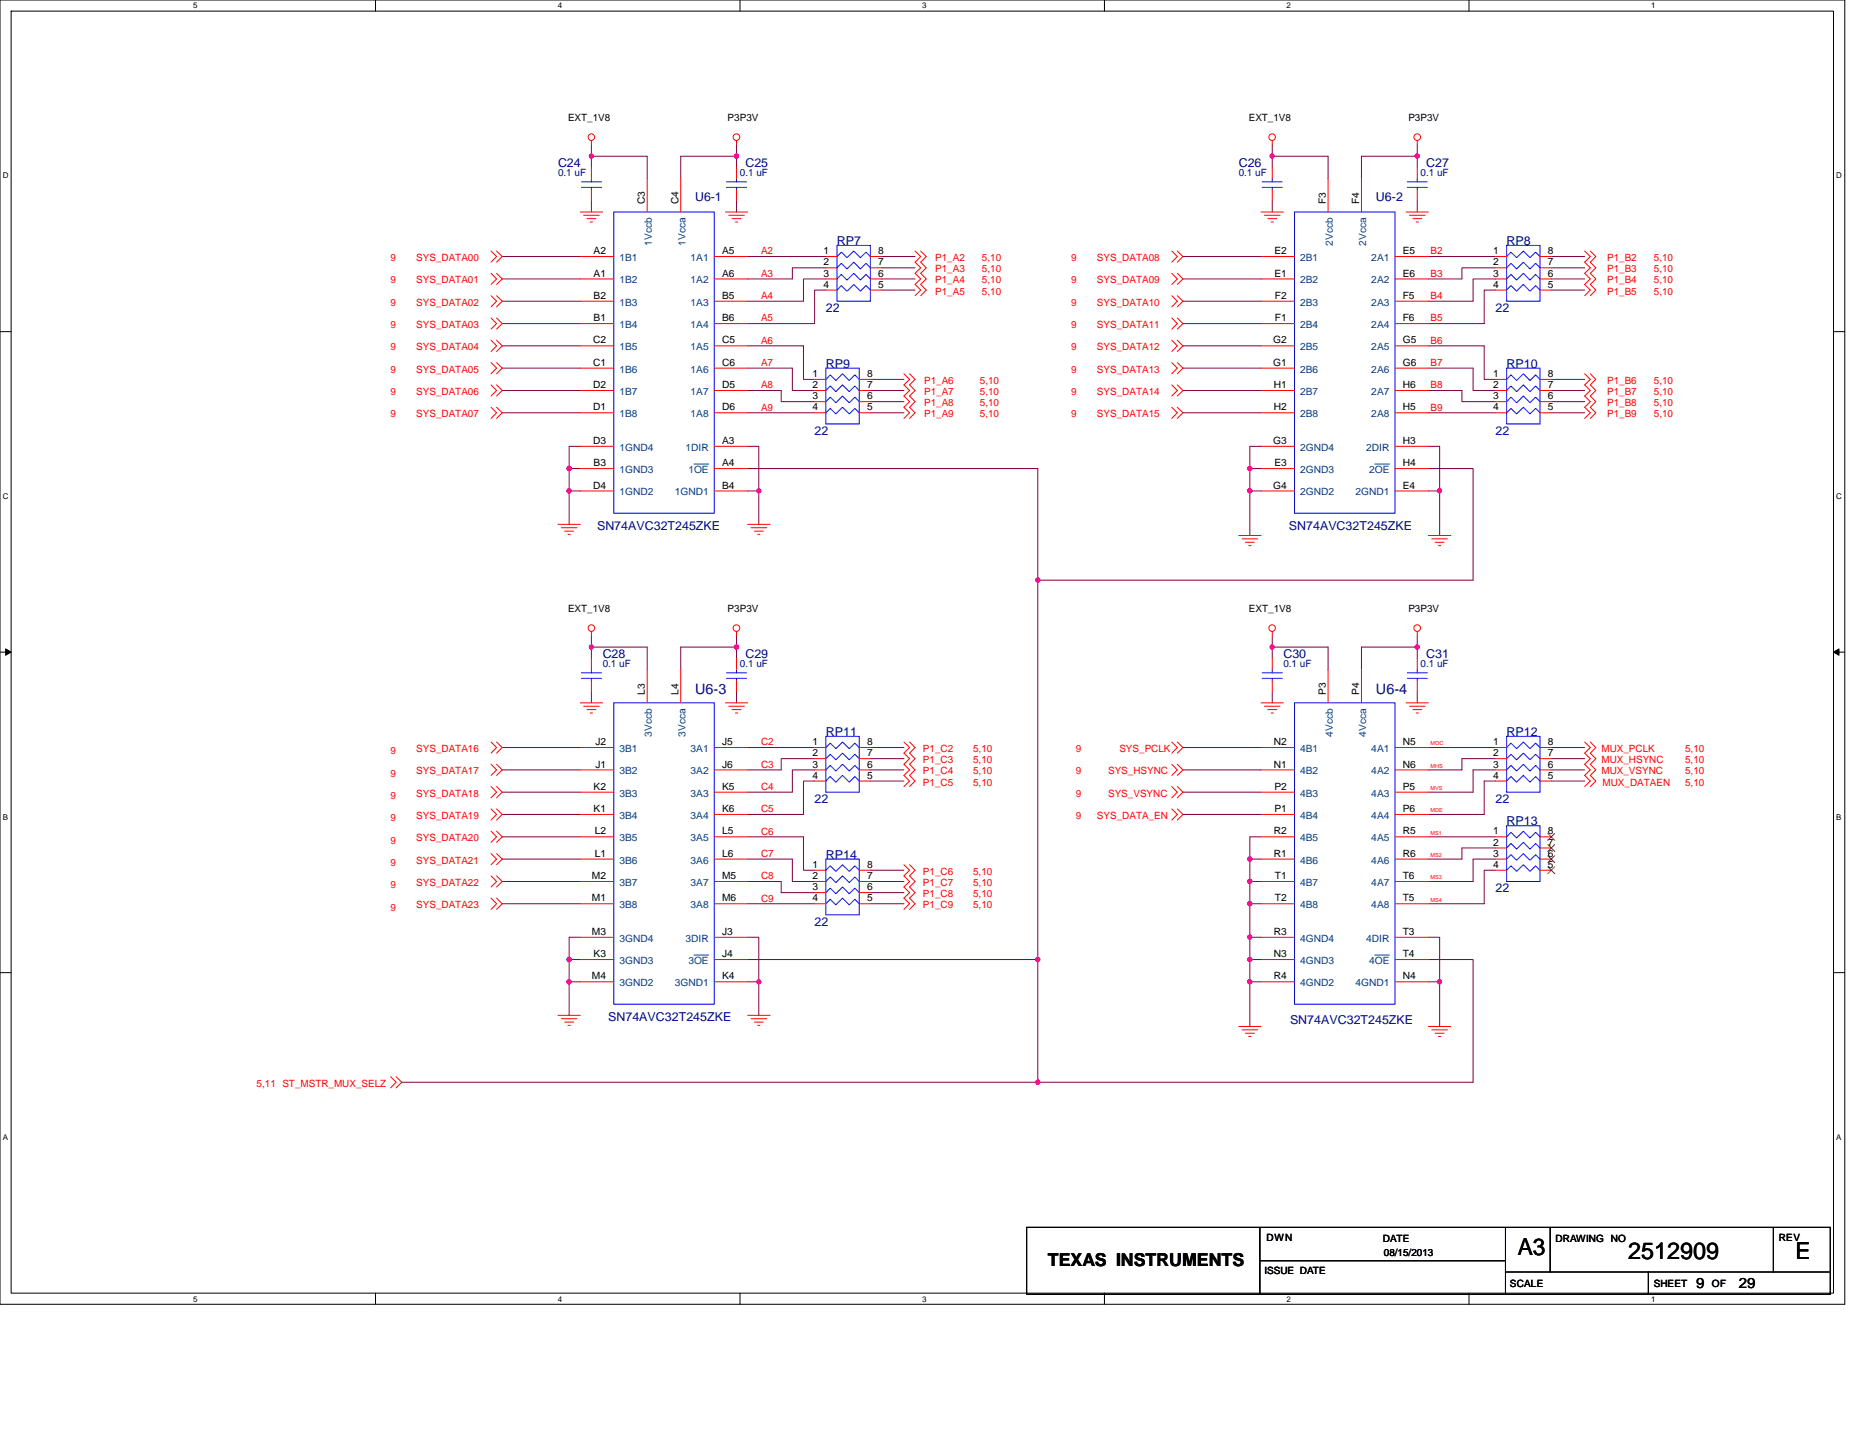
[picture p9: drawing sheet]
<svg xmlns="http://www.w3.org/2000/svg" width="279mm" height="216mm" viewBox="0 0 279 216" stroke-linecap="round" stroke-linejoin="round" font-family="sans-serif">
<path d="M0 0h277.1v196h-277.1zM1.7 1.7h273.7v192.6h-273.7z" fill="none" stroke="#000" stroke-width=".15"/>
<g fill="#fff">
<path d="M29 .2h.7v1.3h-.7z"/>
<path d="M29 194.5h.7v1.3h-.7z"/>
</g>
<path d="M56.4 0v1.7M56.4 194.3v1.7" fill="none" stroke="#000" stroke-width=".15"/>
<g fill="#fff">
<path d="M83.8 .2h.6v1.3h-.6z"/>
<path d="M83.8 194.5h.6v1.3h-.6z"/>
</g>
<path d="M111.2 0v1.7M111.2 194.3v1.7" fill="none" stroke="#000" stroke-width=".15"/>
<g fill="#fff">
<path d="M138.5 .2h.7v1.3h-.7z"/>
<path d="M138.5 194.5h.7v1.3h-.7z"/>
</g>
<path d="M165.9 0v1.7M165.9 194.3v1.7" fill="none" stroke="#000" stroke-width=".15"/>
<g fill="#fff">
<path d="M193.3 .2h.6v1.3h-.6z"/>
<path d="M193.3 194.5h.6v1.3h-.6z"/>
</g>
<path d="M220.7 0v1.7M220.7 194.3v1.7" fill="none" stroke="#000" stroke-width=".15"/>
<g fill="#fff">
<path d="M248 .2h.7v1.3h-.7z"/>
<path d="M248 194.5h.7v1.3h-.7z"/>
<path d="M.4 25.7h.9v1.4h-.9z"/>
<path d="M275.8 25.7h.9v1.4h-.9z"/>
<path d="M.4 73.9h.9v1.3h-.9z"/>
<path d="M275.8 73.9h.9v1.3h-.9z"/>
</g>
<path d="M0 49.8h1.7M275.4 49.8h1.7" fill="none" stroke="#000" stroke-width=".15"/>
<g fill="#fff">
<path d="M.4 122h.8v1.4h-.8z"/>
<path d="M275.8 122h.8v1.4h-.8z"/>
</g>
<path d="M0 98h1.7M275.4 98h1.7" fill="none" stroke="#000" stroke-width=".15"/>
<path d="M.8 97.5l.9 .5-.9 .4zM275.4 98l.8-.5v.9z" fill="#000" stroke="#000" stroke-width=".15"/>
<g fill="#fff">
<path d="M.4 170.2h.8v1.3h-.8z"/>
<path d="M275.8 170.2h.8v1.3h-.8z"/>
</g>
<path d="M0 146.1h1.7M275.4 146.1h1.7M154.2 184.4h120.7v10.1h-120.7zM189.3 184.4v10.1M189.3 189.4h36.8M226.1 184.4v10.1M226.1 191.1h6.8M232.9 184.4v6.7h41.9M247.6 191.1v3.4M266.4 184.4v6.7" fill="none" stroke="#000" stroke-width=".15"/>
<g fill="none" stroke="#800040" stroke-width=".15">
<path d="M75.4 38.5h11.8M88.8 23.5h8.4v3.3M88.8 30.2v1.7M88.8 23.5v1.6M88.8 21.8v1.7M110.6 30.2v1.7M110.6 23.5v1.6M110.6 23.5h-8.3v3.3M110.6 21.8v1.7M112.3 38.5h11.8M132.4 38.5h5.1M177.7 38.5h11.7"/>
<path d="M191.1 30.2v1.7M191.1 23.5v1.6M191.1 21.8v1.7M191.1 23.5h8.4v3.3M212.9 30.2v1.7M212.9 23.5v1.6M212.9 23.5h-8.4v3.3M212.9 21.8v1.7M214.6 38.5h10M233 38.5h5M75.4 41.9h11.8M75.4 45.3h11.8"/>
<path d="M75.4 48.6h11.8M75.4 52h11.8M75.4 55.3h11.8M75.4 58.7h11.8M112.3 52h8.4v5h1.7M112.3 55.3h6.7v3.4h3.4M112.3 58.7h5v1.6h5.1M124.1 43.6h-1.7v5h-10.1M124.1 41.9h-3.4v3.4h-8.4M124.1 40.2h-5.1v1.7h-6.7M130.7 58.7h5.1M130.7 57h5.1"/>
<path d="M132.4 43.6h5.1M132.4 41.9h5.1M132.4 40.2h5.1M177.7 41.9h11.7M177.7 45.3h11.7M177.7 48.6h11.7M177.7 52h11.7M177.7 55.3h11.7M177.7 58.7h11.7M214.6 52h8.3v5h1.7M214.6 55.3h6.7v3.4h3.3M214.6 58.7h5v1.6h5"/>
<path d="M224.6 43.6h-1.7v5h-8.3M224.6 41.9h-3.3v3.4h-6.7M224.6 40.2h-5v1.7h-5M233 57h5M233 43.6h5M233 41.9h5M233 40.2h5M233 58.7h5M75.4 62h11.8M85.5 73.8h1.7M85.5 70.4v3.4M85.5 70.4h1.7"/>
<path d="M85.5 73.8v5M87.2 67.1h-1.7v3.3M112.3 62h10.1M112.3 73.8h1.7M112.3 67.1h1.7v6.7M112.3 70.4h43.6v16.8h65.4v-16.8h-6.7M114 73.8v5M130.7 60.3h5.1M130.7 62h5.1M177.7 62h11.7M187.7 73.8h1.7M187.7 73.8v6.7"/>
<path d="M189.4 70.4h-1.7v3.4M189.4 67.1h-1.7v3.3M214.6 73.8h1.7M214.6 67.1h1.7v6.7M214.6 62h10M216.3 73.8v6.7M233 62h5M233 60.3h5M88.8 97.2h8.4v3.4M88.8 97.2v1.7M88.8 95.5v1.7M110.6 97.2v1.7"/>
<path d="M110.6 97.2h-8.3v3.4M110.6 95.5v1.7M155.9 87.2v57M191.1 97.2v1.7M191.1 95.5v1.7M191.1 97.2h8.4v3.4M212.9 97.2v1.7M212.9 97.2h-8.4v3.4M212.9 95.5v1.7M75.4 112.3h11.8M75.4 115.7h11.8M75.4 119h11.8"/>
<path d="M88.8 103.9v1.7M110.6 103.9v1.7M112.3 112.3h10.1M122.4 117.3h-1.7v5.1h-8.4M122.4 115.7h-3.4v3.3h-6.7M122.4 114h-5.1v1.7h-5M130.7 112.3h5.1M130.7 117.3h5.1M130.7 115.7h5.1M130.7 114h5.1M177.7 112.3h11.7M177.7 115.7h11.7"/>
<path d="M177.7 119h11.7M191.1 103.9v1.7M212.9 103.9v1.7M214.6 112.3h10M224.6 117.3h-1.7v5.1h-8.3M224.6 114h-5v1.7h-5M224.6 115.7h-3.3v3.3h-6.7M233 112.3h5M233 117.3h5M233 114h5M233 115.7h5M75.4 122.4h11.8"/>
<path d="M75.4 125.7h11.8M75.4 129.1h11.8M75.4 132.4h11.8M75.4 135.8h11.8M112.3 135.8h10.1M112.3 125.7h8.4v5h1.7M112.3 129.1h6.7v3.3h3.4M112.3 132.4h5v1.7h5.1M130.7 130.7h5.1M130.7 132.4h5.1M130.7 134.1h5.1M130.7 135.8h5.1"/>
<path d="M177.7 122.4h11.7M187.7 135.8v5M187.7 129.1v3.3h1.7M187.7 132.4v3.4h1.7M189.4 125.7h-1.7v3.4h1.7M214.6 125.7h10M224.6 129.1h-3.3v3.3h-6.7M224.6 130.7h-1.7v5.1h-8.3M224.6 127.4h-5v1.7h-5M85.5 147.5h1.7M85.5 147.5v5M85.5 144.2h1.7"/>
<path d="M85.5 144.2v3.3M87.2 140.8h-1.7v3.4M112.3 147.5h1.7M112.3 140.8h1.7v6.7M112.3 144.2h43.6M114 147.5v5M155.9 144.2v18.4M187.7 147.5h1.7M187.7 147.5v6.7M187.7 140.8v3.4M187.7 140.8h1.7M189.4 144.2h-1.7v3.3"/>
<path d="M214.6 147.5h1.7M214.6 140.8h1.7v6.7M214.6 144.2h6.7v18.4h-65.4M216.3 147.5v6.7M60.3 162.6h95.6"/>
</g>
<g fill="#f0f" stroke="#f0f" stroke-width=".15">
<circle cx="110.6" cy="23.5" r=".33"/>
<circle cx="212.9" cy="23.5" r=".33"/>
<circle cx="212.9" cy="97.2" r=".33"/>
<circle cx="110.6" cy="97.2" r=".33"/>
<circle cx="88.8" cy="97.2" r=".32"/>
<circle cx="88.8" cy="23.5" r=".32"/>
<circle cx="191.1" cy="23.5" r=".32"/>
<circle cx="191.1" cy="97.2" r=".32"/>
<circle cx="85.5" cy="147.5" r=".33"/>
<circle cx="187.7" cy="73.7" r=".33"/>
<circle cx="187.7" cy="147.5" r=".33"/>
<circle cx="155.9" cy="162.6" r=".32"/>
<circle cx="187.7" cy="129.1" r=".33"/>
<circle cx="114" cy="73.7" r=".32"/>
<circle cx="216.2" cy="147.5" r=".32"/>
<circle cx="216.2" cy="73.7" r=".32"/>
<circle cx="187.7" cy="70.4" r=".33"/>
<circle cx="187.7" cy="144.2" r=".33"/>
<circle cx="85.5" cy="144.2" r=".33"/>
<circle cx="114" cy="147.5" r=".32"/>
<circle cx="85.5" cy="70.4" r=".33"/>
<circle cx="85.5" cy="73.7" r=".33"/>
<circle cx="187.7" cy="140.8" r=".33"/>
<circle cx="187.7" cy="135.8" r=".33"/>
<circle cx="155.9" cy="144.2" r=".32"/>
<circle cx="155.9" cy="87.2" r=".32"/>
<circle cx="187.7" cy="132.4" r=".33"/>
</g>
<g fill="none" stroke="#f00" stroke-width=".15">
<path d="M73.8 37.7l.8 .8-.8 .9M74.6 37.7l.8 .8-.8 .9M87.2 38.5h5M87.2 31.9h3.3M87.7 32.3h2.3M88.2 32.9h1.3M88.7 33.4h.3M88.8 21.1v.7M88.8 28.5v1.7M88.8 25.1v1.7M97.2 26.8v5.1M102.3 26.8v5.1"/>
<path d="M107.3 38.5h5M109 31.9h3.3M109.5 32.3h2.3M110 32.9h1.3M110.5 33.4h.3M110.6 21.1v.7M110.6 28.5v1.7M110.6 25.1v1.7M124.1 38.5h1.6M130.7 38.5h1.7M137.5 37.7l.8 .8-.8 .9 .8 .8-.8 .9 .8 .8-.8 .8 .8 .9-.8 .8M138.3 37.7l.8 .8-.8 .9 .8 .8-.8 .9 .8 .8-.8 .8 .8 .9-.8 .8"/>
<path d="M176 37.7l.8 .8-.8 .9M176.8 37.7l.9 .8-.9 .9M189.4 38.5h5.1M189.4 31.9h3.4M189.9 32.3h2.4M190.4 32.9h1.4M190.9 33.4h.4M191.1 21.1v.7M191.1 28.5v1.7M191.1 25.1v1.7M199.5 26.8v5.1M204.5 26.8v5.1"/>
<path d="M209.5 38.5h5.1M211.2 31.9h3.4M211.7 32.3h2.4M212.2 32.9h1.4M212.7 33.4h.4M212.9 28.5v1.7M212.9 25.1v1.7M212.9 21.1v.7M224.6 38.5h1.7M231.3 38.5h1.7M238 37.7l.9 .8-.9 .9 .9 .8-.9 .9 .9 .8-.9 .8 .9 .9-.9 .8M238.9 37.7l.8 .8-.8 .9 .8 .8-.8 .9 .8 .8-.8 .8 .8 .9-.8 .8"/>
<path d="M73.8 41.1l.8 .8-.8 .8M73.8 44.4l.8 .9-.8 .8M73.8 47.8l.8 .8-.8 .8M73.8 51.1l.8 .9-.8 .8M73.8 54.5l.8 .8-.8 .9M73.8 57.8l.8 .9-.8 .8M74.6 41.1l.8 .8-.8 .8M74.6 44.4l.8 .9-.8 .8M74.6 47.8l.8 .8-.8 .8M74.6 51.1l.8 .9-.8 .8M74.6 54.5l.8 .8-.8 .9M74.6 57.8l.8 .9-.8 .8"/>
<path d="M87.2 41.9h5M87.2 45.3h5M87.2 48.6h5M87.2 52h5M87.2 55.3h5M87.2 58.7h5M107.3 41.9h5M107.3 45.3h5M107.3 48.6h5M107.3 52h5M107.3 55.3h5M107.3 58.7h5"/>
<path d="M122.4 57h1.7M122.4 58.7h1.7M124.1 40.2h1.6M124.1 41.9h1.6M124.1 43.6h1.6M129.1 58.7h1.6M129.1 57h1.6M130.7 43.6h1.7M130.7 41.9h1.7M130.7 40.2h1.7M135.8 56.2l.8 .8-.8 .8 .8 .9-.8 .8 .8 .8-.8 .9 .8 .8-.8 .9M136.6 56.2l.9 .8-.9 .8 .9 .9-.9 .8 .9 .8-.9 .9 .9 .8-.9 .9"/>
<path d="M176 41.1l.8 .8-.8 .8M176 44.4l.8 .9-.8 .8M176 47.8l.8 .8-.8 .8M176 51.1l.8 .9-.8 .8M176 54.5l.8 .8-.8 .9M176 57.8l.8 .9-.8 .8M176.8 41.1l.9 .8-.9 .8M176.8 44.4l.9 .9-.9 .8M176.8 47.8l.9 .8-.9 .8M176.8 51.1l.9 .9-.9 .8M176.8 54.5l.9 .8-.9 .9M176.8 57.8l.9 .9-.9 .8"/>
<path d="M189.4 41.9h5.1M189.4 45.3h5.1M189.4 48.6h5.1M189.4 52h5.1M189.4 55.3h5.1M189.4 58.7h5.1M209.5 41.9h5.1M209.5 45.3h5.1M209.5 48.6h5.1M209.5 52h5.1M209.5 55.3h5.1M209.5 58.7h5.1"/>
<path d="M224.6 57h1.7M224.6 58.7h1.7M224.6 40.2h1.7M224.6 41.9h1.7M224.6 43.6h1.7M231.3 58.7h1.7M231.3 57h1.7M231.3 43.6h1.7M231.3 41.9h1.7M231.3 40.2h1.7M238 56.2l.9 .8-.9 .8 .9 .9-.9 .8 .9 .8-.9 .9 .9 .8-.9 .9M238.9 56.2l.8 .8-.8 .8 .8 .9-.8 .8 .8 .8-.8 .9 .8 .8-.8 .9"/>
<path d="M73.8 61.2l.8 .8-.8 .9M74.6 61.2l.8 .8-.8 .9M83.8 78.8h3.4M84.3 79.3h2.4M84.8 79.8h1.4M87.2 73.8h5M87.2 70.4h5M87.2 67.1h5M87.2 62h5M107.3 62h5M107.3 73.8h5M107.3 70.4h5"/>
<path d="M107.3 67.1h5M112.3 78.8h3.4M112.8 79.3h2.4M113.3 79.8h1.4M122.4 60.3h1.7M122.4 62h1.7M129.1 62h1.6M129.1 60.3h1.6M176 61.2l.8 .8-.8 .9M176.8 61.2l.9 .8-.9 .9M189.4 73.8h5.1M189.4 70.4h5.1"/>
<path d="M189.4 67.1h5.1M189.4 62h5.1M209.5 62h5.1M209.5 73.8h5.1M209.5 70.4h5.1M209.5 67.1h5.1M224.6 60.3h1.7M224.6 62h1.7M231.3 62h1.7M231.3 60.3h1.7M85.3 80.3h.4M88.8 94.9v.6"/>
<path d="M88.8 98.9v1.7M110.6 94.9v.6M110.6 98.9v1.7M113.8 80.3h.4M186.1 80.5h3.3M186.6 81h2.3M187.1 81.5h1.3M187.6 82h.3M191.1 94.9v.6M191.1 98.9v1.7M212.9 98.9v1.7M212.9 94.9v.6"/>
<path d="M214.6 80.5h3.3M215.1 81h2.3M215.6 81.5h1.3M216.1 82h.3M73.8 111.5l.8 .8-.8 .9M73.8 114.8l.8 .9-.8 .8M73.8 118.2l.8 .8-.8 .9M74.6 111.5l.8 .8-.8 .9M74.6 114.8l.8 .9-.8 .8M74.6 118.2l.8 .8-.8 .9M87.2 112.3h5M87.2 115.7h5"/>
<path d="M87.2 119h5M87.2 105.6h3.3M87.7 106.1h2.3M88.2 106.6h1.3M88.7 107.1h.3M88.8 102.3v1.6M97.2 100.6v5M102.3 100.6v5M107.3 112.3h5M107.3 115.7h5M107.3 119h5M109 105.6h3.3"/>
<path d="M109.5 106.1h2.3M110 106.6h1.3M110.5 107.1h.3M110.6 102.3v1.6M122.4 112.3h1.7M122.4 114h1.7M122.4 115.7h1.7M122.4 117.3h1.7M129.1 117.3h1.6M129.1 115.7h1.6M129.1 114h1.6M129.1 112.3h1.6"/>
<path d="M135.8 111.5l.8 .8-.8 .9 .8 .8-.8 .8 .8 .9-.8 .8 .8 .8-.8 .9M136.6 111.5l.9 .8-.9 .9 .9 .8-.9 .8 .9 .9-.9 .8 .9 .8-.9 .9M176 111.5l.8 .8-.8 .9M176 114.8l.8 .9-.8 .8M176 118.2l.8 .8-.8 .9M176.8 111.5l.9 .8-.9 .9M176.8 114.8l.9 .9-.9 .8M176.8 118.2l.9 .8-.9 .9M189.4 112.3h5.1M189.4 115.7h5.1M189.4 119h5.1M189.4 105.6h3.4"/>
<path d="M189.9 106.1h2.4M190.4 106.6h1.4M190.9 107.1h.4M191.1 102.3v1.6M199.5 100.6v5M204.5 100.6v5M209.5 112.3h5.1M209.5 115.7h5.1M209.5 119h5.1M211.2 105.6h3.4M211.7 106.1h2.4M212.2 106.6h1.4"/>
<path d="M212.7 107.1h.4M212.9 102.3v1.6M224.6 112.3h1.7M224.6 114h1.7M224.6 115.7h1.7M224.6 117.3h1.7M231.3 117.3h1.7M231.3 115.7h1.7M231.3 114h1.7M231.3 112.3h1.7M238 111.5l.9 .8-.9 .9 .9 .8-.9 .8 .9 .9-.9 .8 .9 .8-.9 .9M238.9 111.5l.8 .8-.8 .9 .8 .8-.8 .8 .8 .9-.8 .8 .8 .8-.8 .9"/>
<path d="M73.8 134.9l.8 .9-.8 .8M73.8 121.5l.8 .9-.8 .8M73.8 124.9l.8 .8-.8 .9M73.8 128.2l.8 .9-.8 .8M73.8 131.6l.8 .8-.8 .9M74.6 134.9l.8 .9-.8 .8M74.6 121.5l.8 .9-.8 .8M74.6 124.9l.8 .8-.8 .9M74.6 128.2l.8 .9-.8 .8M74.6 131.6l.8 .8-.8 .9M87.2 122.4h5M87.2 125.7h5"/>
<path d="M87.2 129.1h5M87.2 132.4h5M87.2 135.8h5M107.3 122.4h5M107.3 125.7h5M107.3 129.1h5M107.3 132.4h5M107.3 135.8h5M122.4 130.7h1.7M122.4 132.4h1.7M122.4 134.1h1.7M122.4 135.8h1.7"/>
<path d="M129.1 135.8h1.6M129.1 134.1h1.6M129.1 132.4h1.6M129.1 130.7h1.6M135.8 129.9l.8 .8-.8 .9 .8 .8-.8 .9 .8 .8-.8 .8 .8 .9-.8 .8M136.6 129.9l.9 .8-.9 .9 .9 .8-.9 .9 .9 .8-.9 .8 .9 .9-.9 .8M176 121.5l.8 .9-.8 .8M176.8 121.5l.9 .9-.9 .8M189.4 122.4h5.1M189.4 125.7h5.1M189.4 129.1h5.1M189.4 132.4h5.1"/>
<path d="M189.4 135.8h5.1M209.5 122.4h5.1M209.5 125.7h5.1M209.5 129.1h5.1M209.5 132.4h5.1M209.5 135.8h5.1M224.6 125.7h1.7M224.6 127.4h1.7M224.6 129.1h1.7M224.6 130.7h1.7M231.3 130.7h1.7M231.3 129.1h1.7"/>
<path d="M231.3 127.4h1.7M231.3 125.7h1.7M83.8 152.5h3.4M84.3 153.1h2.4M84.8 153.6h1.4M85.3 154.1h.4M87.2 147.5h5M87.2 144.2h5M87.2 140.8h5M107.3 147.5h5M107.3 144.2h5M107.3 140.8h5"/>
<path d="M112.3 152.5h3.4M112.8 153.1h2.4M113.3 153.6h1.4M113.8 154.1h.4M186.1 154.2h3.3M186.6 154.7h2.3M187.1 155.2h1.3M187.6 155.7h.3M189.4 147.5h5.1M189.4 144.2h5.1M189.4 140.8h5.1M209.5 147.5h5.1"/>
<path d="M209.5 144.2h5.1M209.5 140.8h5.1M214.6 154.2h3.3M215.1 154.7h2.3M215.6 155.2h1.3M216.1 155.7h.3M58.7 161.8l.8 .8-.8 .8M59.5 161.8l.8 .8-.8 .8"/>
<circle cx="88.8" cy="20.6" r=".49"/>
<circle cx="110.6" cy="20.6" r=".5"/>
<circle cx="191.1" cy="20.6" r=".49"/>
<circle cx="212.9" cy="20.6" r=".5"/>
<circle cx="88.8" cy="94.4" r=".49"/>
<circle cx="110.6" cy="94.4" r=".5"/>
<circle cx="191.1" cy="94.4" r=".49"/>
<circle cx="212.9" cy="94.4" r=".5"/>
</g>
<g fill="none" stroke="#00f" stroke-width=".15">
<path d="M87.3 27.3h3.1M87.3 28.2h3.1M88.8 28.2v.3M88.8 26.8v.5M92.2 31.9h15.1v45.2h-15.1zM109.1 27.3h3M109.1 28.2h3M110.6 28.2v.3M110.6 26.8v.5M125.7 36.9h5v8.4h-5zM125.7 38.5l.7-.6 .8 .8 1-1 1 1 .9-.8 .6 .6M189.6 27.3h3"/>
<path d="M189.6 28.2h3M191.1 28.2v.3M191.1 26.8v.5M194.5 31.9h15v45.2h-15zM211.4 27.3h3M211.4 28.2h3M212.9 28.2v.3M212.9 26.8v.5M226.3 36.9h5v8.4h-5zM226.3 38.5l.7-.6 .8 .8 1-1 1 1 .9-.8 .6 .6M124.1 55.3h5v8.4h-5zM124.1 57l.6-.7 .9 .9 1-1 1 1 .8-.9 .7 .7"/>
<path d="M124.1 58.7l.6-.7 .9 .8 1-1 1 1 .8-.8 .7 .7M125.7 40.2l.7-.6 .8 .8 1-1 1 1 .9-.8 .6 .6M125.7 41.9l.7-.7 .8 .9 1-1 1 1 .9-.9 .6 .7M125.7 43.6l.7-.7 .8 .9 1-1.1 1 1.1 .9-.9 .6 .7M226.3 55.3h5v8.4h-5zM226.3 57l.7-.7 .8 .9 1-1 1 1 .9-.9 .6 .7M226.3 58.7l.7-.7 .8 .8 1-1 1 1 .9-.8 .6 .7M226.3 40.2l.7-.6 .8 .8 1-1 1 1 .9-.8 .6 .6M226.3 41.9l.7-.7 .8 .9 1-1 1 1 .9-.9 .6 .7M226.3 43.6l.7-.7 .8 .9 1-1.1 1 1.1 .9-.9 .6 .7M124.1 60.3l.6-.6 .9 .8 1-1 1 1 .8-.8 .7 .6M124.1 62l.6-.6 .9 .8 1-1 1 1 .8-.8 .7 .6"/>
<path d="M226.3 60.3l.7-.6 .8 .8 1-1 1 1 .9-.8 .6 .6M226.3 62l.7-.6 .8 .8 1-1 1 1 .9-.8 .6 .6M87.3 101.1h3.1M87.3 101.9h3.1M88.8 101.9v.4M88.8 100.6v.5M92.2 105.6h15.1v45.3h-15.1zM109.1 101.1h3M109.1 101.9h3M110.6 101.9v.4M110.6 100.6v.5M124.1 110.6h5v8.4h-5z"/>
<path d="M124.1 112.3l.6-.6 .9 .8 1-1 1 1 .8-.8 .7 .6M124.1 114l.6-.7 .9 .9 1-1 1 1 .8-.9 .7 .7M124.1 115.7l.6-.7 .9 .8 1-1 1 1 .8-.8 .7 .7M124.1 117.3l.6-.6 .9 .8 1-1 1 1 .8-.8 .7 .6M189.6 101.1h3M189.6 101.9h3M191.1 101.9v.4M191.1 100.6v.5M194.5 105.6h15v45.3h-15zM211.4 101.1h3M211.4 101.9h3M212.9 101.9v.4"/>
<path d="M212.9 100.6v.5M226.3 110.6h5v8.4h-5zM226.3 112.3l.7-.6 .8 .8 1-1 1 1 .9-.8 .6 .6M226.3 114l.7-.7 .8 .9 1-1 1 1 .9-.9 .6 .7M226.3 115.7l.7-.7 .8 .8 1-1 1 1 .9-.8 .6 .7M226.3 117.3l.7-.6 .8 .8 1-1 1 1 .9-.8 .6 .6M124.1 129.1h5v8.4h-5zM124.1 130.7l.6-.6 .9 .8 1-1 1 1 .8-.8 .7 .6M124.1 132.4l.6-.6 .9 .8 1-1 1 1 .8-.8 .7 .6M124.1 134.1l.6-.7 .9 .9 1-1 1 1 .8-.9 .7 .7M124.1 135.8l.6-.7 .9 .9 1-1.1 1 1.1 .8-.9 .7 .7M226.3 124.1h5v8.3h-5z"/>
<path d="M226.3 125.7l.7-.6 .8 .8 1-1 1 1 .9-.8 .6 .6M226.3 127.4l.7-.7 .8 .9 1-1 1 1 .9-.9 .6 .7M226.3 129.1l.7-.7 .8 .8 1-1 1 1 .9-.8 .6 .7M226.3 130.7l.7-.6 .8 .8 1-1 1 1 .9-.8 .6 .6"/>
</g>
<path d="M232.5 130.2l1.1 1.1M232.5 128.6l1.1 1M232.5 126.9l1.1 1M232.5 125.2l1.1 1.1M233.5 130.2l-1 1.1M233.5 128.6l-1 1M233.5 126.9l-1 1M233.5 125.2l-1 1.1" fill="none" stroke="#804000" stroke-width=".15"/>
<path d="M104.2 69.7h2.2M206.5 69.7h2.2M104.2 143.5h2.2M206.5 143.5h2.2" fill="none" stroke="#004080" stroke-width=".15"/>
<g font-size="3.5">
<text x="228" y="188.6">A3</text>
<text x="244.6" y="189.2">2512909</text>
<text x="269.7" y="189.2">E</text>
</g>
<text font-size="2.7" x="157.4" y="190.2">TEXAS INSTRUMENTS</text>
<g font-size="2.2" fill="#000080">
<text x="104.4" y="104.2">U6-3</text>
<text x="206.7" y="104.2">U6-4</text>
</g>
<g font-size="2.2">
<text x="254.8" y="193.5">9</text>
<text x="261.2" y="193.5">29</text>
</g>
<g font-size="1.8" fill="#000080">
<text x="83.8" y="25.1">C24</text>
<text x="112" y="25.1">C25</text>
<text x="186.1" y="25.1">C26</text>
<text x="214.2" y="25.1">C27</text>
<text x="104.4" y="30.1">U6-1</text>
<text x="206.7" y="30.1">U6-2</text>
<text x="125.7" y="36.9">RP7</text>
<text x="226.3" y="36.9">RP8</text>
<text x="124.1" y="46.9">22</text>
<text x="224.6" y="46.9">22</text>
<text x="124.1" y="55.3">RP9</text>
<text x="226.3" y="55.3">RP10</text>
<text x="122.4" y="65.3">22</text>
<text x="224.6" y="65.3">22</text>
<text x="89.7" y="79.6">SN74AVC32T245ZKE</text>
<text x="193.6" y="79.6">SN74AVC32T245ZKE</text>
<text x="90.5" y="98.9">C28</text>
<text x="112" y="98.9">C29</text>
<text x="192.8" y="98.9">C30</text>
<text x="214.2" y="98.9">C31</text>
<text x="124.1" y="110.6">RP11</text>
<text x="226.3" y="110.6">RP12</text>
<text x="122.4" y="120.7">22</text>
<text x="224.6" y="120.7">22</text>
<text x="226.3" y="124">RP13</text>
<text x="124.1" y="129.1">RP14</text>
<text x="224.6" y="134.1">22</text>
<text x="122.4" y="139.1">22</text>
<text x="91.4" y="153.4">SN74AVC32T245ZKE</text>
<text x="193.8" y="153.9">SN74AVC32T245ZKE</text>
</g>
<g font-size="1.5">
<text x="85.3" y="18.1">EXT_1V8</text>
<text x="109.3" y="18.1">P3P3V</text>
<text x="187.6" y="18.1">EXT_1V8</text>
<text x="211.6" y="18.1">P3P3V</text>
<text x="96.9" y="30.7" transform="rotate(-90 96.9 30.7)">C3</text>
<text x="101.9" y="30.7" transform="rotate(-90 101.9 30.7)">C4</text>
<text x="199.1" y="30.7" transform="rotate(-90 199.1 30.7)">F3</text>
<text x="204.2" y="30.7" transform="rotate(-90 204.2 30.7)">F4</text>
<text x="89.2" y="38.2">A2</text>
<text x="89.2" y="41.6">A1</text>
<text x="108.5" y="38.2">A5</text>
<text x="108.5" y="41.6">A6</text>
<text x="123.7" y="38.2">1</text>
<text x="123.7" y="39.9">2</text>
<text x="123.7" y="41.6">3</text>
<text x="131.9" y="41.6">6</text>
<text x="131.9" y="39.9">7</text>
<text x="131.9" y="38.2">8</text>
<text x="191.4" y="38.2">E2</text>
<text x="191.4" y="41.6">E1</text>
<text x="210.7" y="38.2">E5</text>
<text x="210.7" y="41.6">E6</text>
<text x="224.3" y="38.2">1</text>
<text x="224.3" y="39.9">2</text>
<text x="224.3" y="41.6">3</text>
<text x="232.5" y="41.6">6</text>
<text x="232.5" y="39.9">7</text>
<text x="232.5" y="38.2">8</text>
<text x="89.2" y="44.9">B2</text>
<text x="108.5" y="44.9">B5</text>
<text x="123.7" y="43.2">4</text>
<text x="131.9" y="43.2">5</text>
<text x="191.5" y="44.9">F2</text>
<text x="210.7" y="44.9">F5</text>
<text x="224.3" y="43.2">4</text>
<text x="232.5" y="43.2">5</text>
<text x="89.1" y="51.6">C2</text>
<text x="89.2" y="48.3">B1</text>
<text x="108.5" y="48.3">B6</text>
<text x="108.5" y="51.6">C5</text>
<text x="191.3" y="51.6">G2</text>
<text x="191.5" y="48.3">F1</text>
<text x="210.7" y="48.3">F6</text>
<text x="210.7" y="51.6">G5</text>
<text x="89.1" y="54.9">C1</text>
<text x="89.1" y="58.3">D2</text>
<text x="108.5" y="54.9">C6</text>
<text x="108.5" y="58.3">D5</text>
<text x="122" y="56.6">1</text>
<text x="122" y="58.3">2</text>
<text x="122" y="60">3</text>
<text x="130.2" y="60">6</text>
<text x="130.2" y="58.3">7</text>
<text x="130.2" y="56.6">8</text>
<text x="191.3" y="54.9">G1</text>
<text x="191.3" y="58.3">H1</text>
<text x="210.7" y="54.9">G6</text>
<text x="210.7" y="58.3">H6</text>
<text x="224.3" y="56.6">1</text>
<text x="224.3" y="58.3">2</text>
<text x="224.3" y="60">3</text>
<text x="232.5" y="60">6</text>
<text x="232.5" y="58.3">7</text>
<text x="232.5" y="56.6">8</text>
<text x="89.1" y="61.7">D1</text>
<text x="108.5" y="61.7">D6</text>
<text x="122" y="61.7">4</text>
<text x="130.2" y="61.7">5</text>
<text x="191.3" y="61.7">H2</text>
<text x="210.7" y="61.7">H5</text>
<text x="224.3" y="61.7">4</text>
<text x="232.5" y="61.7">5</text>
<text x="89.1" y="66.7">D3</text>
<text x="89.2" y="70">B3</text>
<text x="108.5" y="66.7">A3</text>
<text x="108.5" y="70">A4</text>
<text x="191.3" y="66.7">G3</text>
<text x="191.4" y="70">E3</text>
<text x="210.7" y="66.7">H3</text>
<text x="210.7" y="70">H4</text>
<text x="89.1" y="73.4">D4</text>
<text x="108.5" y="73.4">B4</text>
<text x="191.3" y="73.4">G4</text>
<text x="210.7" y="73.4">E4</text>
<text x="85.3" y="91.9">EXT_1V8</text>
<text x="109.3" y="91.9">P3P3V</text>
<text x="187.6" y="91.9">EXT_1V8</text>
<text x="211.6" y="91.9">P3P3V</text>
<text x="96.9" y="104.4" transform="rotate(-90 96.9 104.4)">L3</text>
<text x="101.9" y="104.4" transform="rotate(-90 101.9 104.4)">L4</text>
<text x="199.1" y="104.4" transform="rotate(-90 199.1 104.4)">P3</text>
<text x="204.2" y="104.4" transform="rotate(-90 204.2 104.4)">P4</text>
<text x="89.4" y="112">J2</text>
<text x="108.5" y="112">J5</text>
<text x="122" y="112">1</text>
<text x="122" y="113.6">2</text>
<text x="130.2" y="113.6">7</text>
<text x="130.2" y="112">8</text>
<text x="191.3" y="112">N2</text>
<text x="210.7" y="112">N5</text>
<text x="224.3" y="112">1</text>
<text x="224.3" y="113.6">2</text>
<text x="232.5" y="113.6">7</text>
<text x="232.5" y="112">8</text>
<text x="89.2" y="118.7">K2</text>
<text x="89.4" y="115.3">J1</text>
<text x="108.5" y="115.3">J6</text>
<text x="108.5" y="118.7">K5</text>
<text x="122" y="115.3">3</text>
<text x="122" y="117">4</text>
<text x="130.2" y="117">5</text>
<text x="130.2" y="115.3">6</text>
<text x="191.3" y="115.3">N1</text>
<text x="191.4" y="118.7">P2</text>
<text x="210.7" y="115.3">N6</text>
<text x="210.7" y="118.7">P5</text>
<text x="224.3" y="115.3">3</text>
<text x="224.3" y="117">4</text>
<text x="232.5" y="117">5</text>
<text x="232.5" y="115.3">6</text>
<text x="89.2" y="122">K1</text>
<text x="89.3" y="125.4">L2</text>
<text x="108.5" y="122">K6</text>
<text x="108.5" y="125.4">L5</text>
<text x="191.3" y="125.4">R2</text>
<text x="191.4" y="122">P1</text>
<text x="210.7" y="122">P6</text>
<text x="210.7" y="125.4">R5</text>
<text x="224.3" y="125.4">1</text>
<text x="232.5" y="125.4">8</text>
<text x="89.3" y="128.7">L1</text>
<text x="108.5" y="128.7">L6</text>
<text x="122" y="130.4">1</text>
<text x="130.2" y="130.4">8</text>
<text x="191.3" y="128.7">R1</text>
<text x="210.7" y="128.7">R6</text>
<text x="224.3" y="127">2</text>
<text x="224.3" y="128.7">3</text>
<text x="224.3" y="130.4">4</text>
<text x="232.5" y="130.4">5</text>
<text x="232.5" y="128.7">6</text>
<text x="232.5" y="127">7</text>
<text x="88.9" y="132.1">M2</text>
<text x="88.9" y="135.4">M1</text>
<text x="108.5" y="132.1">M5</text>
<text x="108.5" y="135.4">M6</text>
<text x="122" y="132.1">2</text>
<text x="122" y="133.8">3</text>
<text x="122" y="135.4">4</text>
<text x="130.2" y="135.4">5</text>
<text x="130.2" y="133.8">6</text>
<text x="130.2" y="132.1">7</text>
<text x="191.5" y="132.1">T1</text>
<text x="191.5" y="135.4">T2</text>
<text x="210.7" y="132.1">T6</text>
<text x="210.7" y="135.4">T5</text>
<text x="88.9" y="140.5">M3</text>
<text x="89.2" y="143.8">K3</text>
<text x="108.5" y="140.5">J3</text>
<text x="108.5" y="143.8">J4</text>
<text x="191.3" y="143.8">N3</text>
<text x="191.3" y="140.5">R3</text>
<text x="210.7" y="140.5">T3</text>
<text x="210.7" y="143.8">T4</text>
<text x="88.9" y="147.2">M4</text>
<text x="108.5" y="147.2">K4</text>
<text x="191.3" y="147.2">R4</text>
<text x="210.7" y="147.2">N4</text>
<text x="189.9" y="191.5">ISSUE DATE</text>
<text x="190.3" y="186.4">DWN</text>
<text x="207.7" y="186.6">DATE</text>
<text x="207.9" y="188.8">08/15/2013</text>
<text x="233.7" y="186.6">DRAWING</text>
<text x="242" y="186.6">NO</text>
<text x="267.2" y="186.4">REV</text>
<text x="226.8" y="193.3">SCALE</text>
<text x="248.4" y="193.3">SHEET</text>
<text x="257.2" y="193.3">OF</text>
</g>
<g font-size="1.5" fill="#000080">
<text x="83.8" y="26.5">0.1 uF</text>
<text x="111.1" y="26.5">0.1 uF</text>
<text x="186.1" y="26.5">0.1 uF</text>
<text x="213.4" y="26.5">0.1 uF</text>
<text x="90.5" y="100.3">0.1 uF</text>
<text x="111.1" y="100.3">0.1 uF</text>
<text x="192.8" y="100.3">0.1 uF</text>
<text x="213.4" y="100.3">0.1 uF</text>
</g>
<g font-size="1.5" fill="#f00">
<text x="58.7" y="39.2">9</text>
<text x="62.5" y="39.2">SYS_DATA00</text>
<text x="114.3" y="38.2">A2</text>
<text x="114.3" y="41.6">A3</text>
<text x="140.5" y="40.9">P1_A3</text>
<text x="140.5" y="39.2">P1_A2</text>
<text x="147.5" y="40.9">5,10</text>
<text x="147.5" y="39.2">5,10</text>
<text x="160.9" y="39.2">9</text>
<text x="164.8" y="39.2">SYS_DATA08</text>
<text x="214.9" y="38.2">B2</text>
<text x="214.9" y="41.6">B3</text>
<text x="241.4" y="40.9">P1_B3</text>
<text x="241.4" y="39.2">P1_B2</text>
<text x="248.4" y="40.9">5,10</text>
<text x="248.4" y="39.2">5,10</text>
<text x="58.7" y="42.6">9</text>
<text x="58.7" y="46">9</text>
<text x="62.5" y="42.6">SYS_DATA01</text>
<text x="62.5" y="46">SYS_DATA02</text>
<text x="114.3" y="44.9">A4</text>
<text x="140.5" y="44.3">P1_A5</text>
<text x="140.5" y="42.6">P1_A4</text>
<text x="147.5" y="44.3">5,10</text>
<text x="147.5" y="42.6">5,10</text>
<text x="160.9" y="42.6">9</text>
<text x="160.9" y="46">9</text>
<text x="164.8" y="42.6">SYS_DATA09</text>
<text x="164.8" y="46">SYS_DATA10</text>
<text x="214.9" y="44.9">B4</text>
<text x="241.4" y="42.6">P1_B4</text>
<text x="241.4" y="44.3">P1_B5</text>
<text x="248.4" y="42.6">5,10</text>
<text x="248.4" y="44.3">5,10</text>
<text x="58.7" y="49.3">9</text>
<text x="58.7" y="52.6">9</text>
<text x="62.5" y="49.3">SYS_DATA03</text>
<text x="62.5" y="52.6">SYS_DATA04</text>
<text x="114.3" y="48.3">A5</text>
<text x="114.3" y="51.6">A6</text>
<text x="160.9" y="49.3">9</text>
<text x="160.9" y="52.6">9</text>
<text x="164.8" y="49.3">SYS_DATA11</text>
<text x="164.8" y="52.6">SYS_DATA12</text>
<text x="214.9" y="51.6">B6</text>
<text x="214.9" y="48.3">B5</text>
<text x="58.7" y="56">9</text>
<text x="58.7" y="59.4">9</text>
<text x="62.5" y="56">SYS_DATA05</text>
<text x="62.5" y="59.4">SYS_DATA06</text>
<text x="114.3" y="55">A7</text>
<text x="114.3" y="58.3">A8</text>
<text x="138.8" y="57.7">P1_A6</text>
<text x="138.8" y="59.4">P1_A7</text>
<text x="147.2" y="57.7">5,10</text>
<text x="147.2" y="59.4">5,10</text>
<text x="160.9" y="56">9</text>
<text x="160.9" y="59.4">9</text>
<text x="164.8" y="56">SYS_DATA13</text>
<text x="164.8" y="59.4">SYS_DATA14</text>
<text x="214.9" y="58.3">B8</text>
<text x="214.9" y="55">B7</text>
<text x="241.4" y="59.4">P1_B7</text>
<text x="241.4" y="57.7">P1_B6</text>
<text x="248.4" y="59.4">5,10</text>
<text x="248.4" y="57.7">5,10</text>
<text x="58.7" y="62.7">9</text>
<text x="62.5" y="62.7">SYS_DATA07</text>
<text x="114.3" y="61.7">A9</text>
<text x="138.8" y="61">P1_A8</text>
<text x="138.8" y="62.7">P1_A9</text>
<text x="147.2" y="61">5,10</text>
<text x="147.2" y="62.7">5,10</text>
<text x="160.9" y="62.7">9</text>
<text x="164.8" y="62.7">SYS_DATA15</text>
<text x="214.9" y="61.7">B9</text>
<text x="241.4" y="61">P1_B8</text>
<text x="241.4" y="62.7">P1_B9</text>
<text x="248.4" y="61">5,10</text>
<text x="248.4" y="62.7">5,10</text>
<text x="58.7" y="113.3">9</text>
<text x="62.5" y="113">SYS_DATA16</text>
<text x="114.3" y="112">C2</text>
<text x="138.6" y="113">P1_C2</text>
<text x="146.2" y="113">5,10</text>
<text x="161.6" y="113">9</text>
<text x="168.1" y="113">SYS_PCLK</text>
<text x="240.6" y="113">MUX_PCLK</text>
<text x="253.1" y="113">5,10</text>
<text x="58.7" y="116.7">9</text>
<text x="62.5" y="116.4">SYS_DATA17</text>
<text x="62.5" y="119.7">SYS_DATA18</text>
<text x="114.3" y="118.7">C4</text>
<text x="114.3" y="115.3">C3</text>
<text x="138.6" y="114.7">P1_C3</text>
<text x="138.6" y="118">P1_C5</text>
<text x="138.6" y="116.4">P1_C4</text>
<text x="146.2" y="114.7">5,10</text>
<text x="146.2" y="118">5,10</text>
<text x="146.2" y="116.4">5,10</text>
<text x="161.6" y="116.4">9</text>
<text x="161.6" y="119.7">9</text>
<text x="166.5" y="116.4">SYS_HSYNC</text>
<text x="166.5" y="119.7">SYS_VSYNC</text>
<text x="240.6" y="116.4">MUX_VSYNC</text>
<text x="240.6" y="114.7">MUX_HSYNC</text>
<text x="240.7" y="118">MUX_DATAEN</text>
<text x="253.1" y="114.7">5,10</text>
<text x="253.1" y="116.4">5,10</text>
<text x="253.1" y="118">5,10</text>
<text x="58.7" y="120">9</text>
<text x="58.7" y="123.4">9</text>
<text x="62.5" y="123.1">SYS_DATA19</text>
<text x="114.3" y="125.4">C6</text>
<text x="114.3" y="122">C5</text>
<text x="161.6" y="123.1">9</text>
<text x="164.8" y="123.1">SYS_DATA_EN</text>
<text x="58.7" y="126.7">9</text>
<text x="58.7" y="130.1">9</text>
<text x="62.5" y="126.4">SYS_DATA20</text>
<text x="62.5" y="129.8">SYS_DATA21</text>
<text x="114.3" y="128.7">C7</text>
<text x="138.6" y="131.4">P1_C6</text>
<text x="146.2" y="131.4">5,10</text>
<text x="58.7" y="136.8">9</text>
<text x="58.7" y="133.5">9</text>
<text x="62.5" y="136.5">SYS_DATA23</text>
<text x="62.5" y="133.1">SYS_DATA22</text>
<text x="114.3" y="135.4">C9</text>
<text x="114.3" y="132.1">C8</text>
<text x="138.6" y="134.8">P1_C8</text>
<text x="138.6" y="136.5">P1_C9</text>
<text x="138.6" y="133.1">P1_C7</text>
<text x="146.2" y="134.8">5,10</text>
<text x="146.2" y="136.5">5,10</text>
<text x="146.2" y="133.1">5,10</text>
<text x="38.5" y="163.3">5,11 ST_MSTR_MUX_SELZ</text>
</g>
<g font-size="1.5" fill="#004080">
<text x="93" y="39.2">1B1</text>
<text x="97.9" y="36.9" transform="rotate(-90 97.9 36.9)">1Vccb</text>
<text x="103" y="36.9" transform="rotate(-90 103 36.9)">1Vcca</text>
<text x="103.7" y="39.2">1A1</text>
<text x="195.3" y="39.2">2B1</text>
<text x="200.2" y="36.9" transform="rotate(-90 200.2 36.9)">2Vccb</text>
<text x="205.2" y="36.9" transform="rotate(-90 205.2 36.9)">2Vcca</text>
<text x="206" y="39.2">2A1</text>
<text x="93" y="42.6">1B2</text>
<text x="93" y="45.9">1B3</text>
<text x="103.7" y="42.6">1A2</text>
<text x="103.7" y="45.9">1A3</text>
<text x="195.3" y="42.6">2B2</text>
<text x="195.3" y="45.9">2B3</text>
<text x="206" y="42.6">2A2</text>
<text x="206" y="45.9">2A3</text>
<text x="93" y="49.3">1B4</text>
<text x="93" y="52.6">1B5</text>
<text x="103.7" y="49.3">1A4</text>
<text x="103.7" y="52.6">1A5</text>
<text x="195.3" y="49.3">2B4</text>
<text x="195.3" y="52.6">2B5</text>
<text x="206" y="49.3">2A4</text>
<text x="206" y="52.6">2A5</text>
<text x="93" y="56">1B6</text>
<text x="93" y="59.4">1B7</text>
<text x="103.7" y="56">1A6</text>
<text x="103.7" y="59.4">1A7</text>
<text x="195.3" y="56">2B6</text>
<text x="195.3" y="59.4">2B7</text>
<text x="206" y="56">2A6</text>
<text x="206" y="59.4">2A7</text>
<text x="93" y="62.7">1B8</text>
<text x="103.7" y="62.7">1A8</text>
<text x="195.3" y="62.7">2B8</text>
<text x="206" y="62.7">2A8</text>
<text x="93" y="71.1">1GND3</text>
<text x="93" y="67.7">1GND4</text>
<text x="103" y="67.7">1DIR</text>
<text x="103.4" y="71.1">1OE</text>
<text x="195.3" y="71.1">2GND3</text>
<text x="195.3" y="67.7">2GND4</text>
<text x="205.2" y="67.7">2DIR</text>
<text x="205.7" y="71.1">2OE</text>
<text x="93" y="74.4">1GND2</text>
<text x="101.4" y="74.4">1GND1</text>
<text x="195.3" y="74.4">2GND2</text>
<text x="203.6" y="74.4">2GND1</text>
<text x="93" y="113">3B1</text>
<text x="97.9" y="110.7" transform="rotate(-90 97.9 110.7)">3Vccb</text>
<text x="103" y="110.7" transform="rotate(-90 103 110.7)">3Vcca</text>
<text x="103.7" y="113">3A1</text>
<text x="195.3" y="113">4B1</text>
<text x="200.2" y="110.7" transform="rotate(-90 200.2 110.7)">4Vccb</text>
<text x="205.2" y="110.7" transform="rotate(-90 205.2 110.7)">4Vcca</text>
<text x="206" y="113">4A1</text>
<text x="93" y="116.4">3B2</text>
<text x="93" y="119.7">3B3</text>
<text x="103.7" y="116.4">3A2</text>
<text x="103.7" y="119.7">3A3</text>
<text x="195.3" y="116.4">4B2</text>
<text x="195.3" y="119.7">4B3</text>
<text x="206" y="116.4">4A2</text>
<text x="206" y="119.7">4A3</text>
<text x="93" y="123">3B4</text>
<text x="103.7" y="123">3A4</text>
<text x="195.3" y="123">4B4</text>
<text x="206" y="123">4A4</text>
<text x="93" y="126.4">3B5</text>
<text x="93" y="129.8">3B6</text>
<text x="103.7" y="126.4">3A5</text>
<text x="103.7" y="129.8">3A6</text>
<text x="195.3" y="126.4">4B5</text>
<text x="195.3" y="129.8">4B6</text>
<text x="206" y="126.4">4A5</text>
<text x="206" y="129.8">4A6</text>
<text x="93" y="133.1">3B7</text>
<text x="93" y="136.5">3B8</text>
<text x="103.7" y="133.1">3A7</text>
<text x="103.7" y="136.5">3A8</text>
<text x="195.3" y="133.1">4B7</text>
<text x="195.3" y="136.5">4B8</text>
<text x="206" y="133.1">4A7</text>
<text x="206" y="136.5">4A8</text>
<text x="93" y="141.5">3GND4</text>
<text x="103" y="141.5">3DIR</text>
<text x="195.3" y="141.5">4GND4</text>
<text x="205.2" y="141.5">4DIR</text>
<text x="93" y="148.2">3GND2</text>
<text x="93" y="144.8">3GND3</text>
<text x="101.4" y="148.2">3GND1</text>
<text x="103.4" y="144.8">3OE</text>
<text x="195.3" y="148.2">4GND2</text>
<text x="195.3" y="144.8">4GND3</text>
<text x="203.6" y="148.2">4GND1</text>
<text x="205.7" y="144.8">4OE</text>
</g>
<g font-size="1.2">
<text x="29" y="1.3">5</text>
<text x="83.8" y="1.3">4</text>
<text x="138.5" y="1.3">3</text>
<text x="193.3" y="1.3">2</text>
<text x="248" y="1.3">1</text>
<text x=".4" y="26.8">D</text>
<text x="275.8" y="26.8">D</text>
<text x=".4" y="75">C</text>
<text x="275.8" y="75">C</text>
<text x=".4" y="123.1">B</text>
<text x="275.8" y="123.1">B</text>
<text x=".4" y="171.3">A</text>
<text x="275.8" y="171.3">A</text>
<text x="29" y="195.6">5</text>
<text x="83.8" y="195.6">4</text>
<text x="138.5" y="195.6">3</text>
<text x="193.3" y="195.6">2</text>
<text x="248" y="195.6">1</text>
</g>
<g font-size=".8" fill="#f00">
<text x="214.9" y="112">MOC</text>
<text x="214.9" y="115.3">MHS</text>
<text x="214.9" y="118.7">MVS</text>
<text x="214.9" y="122">MDE</text>
<text x="214.9" y="125.4">MS1</text>
<text x="214.9" y="128.7">MS2</text>
<text x="214.9" y="132.1">MS3</text>
<text x="214.9" y="135.4">MS4</text>
</g>
</svg>
